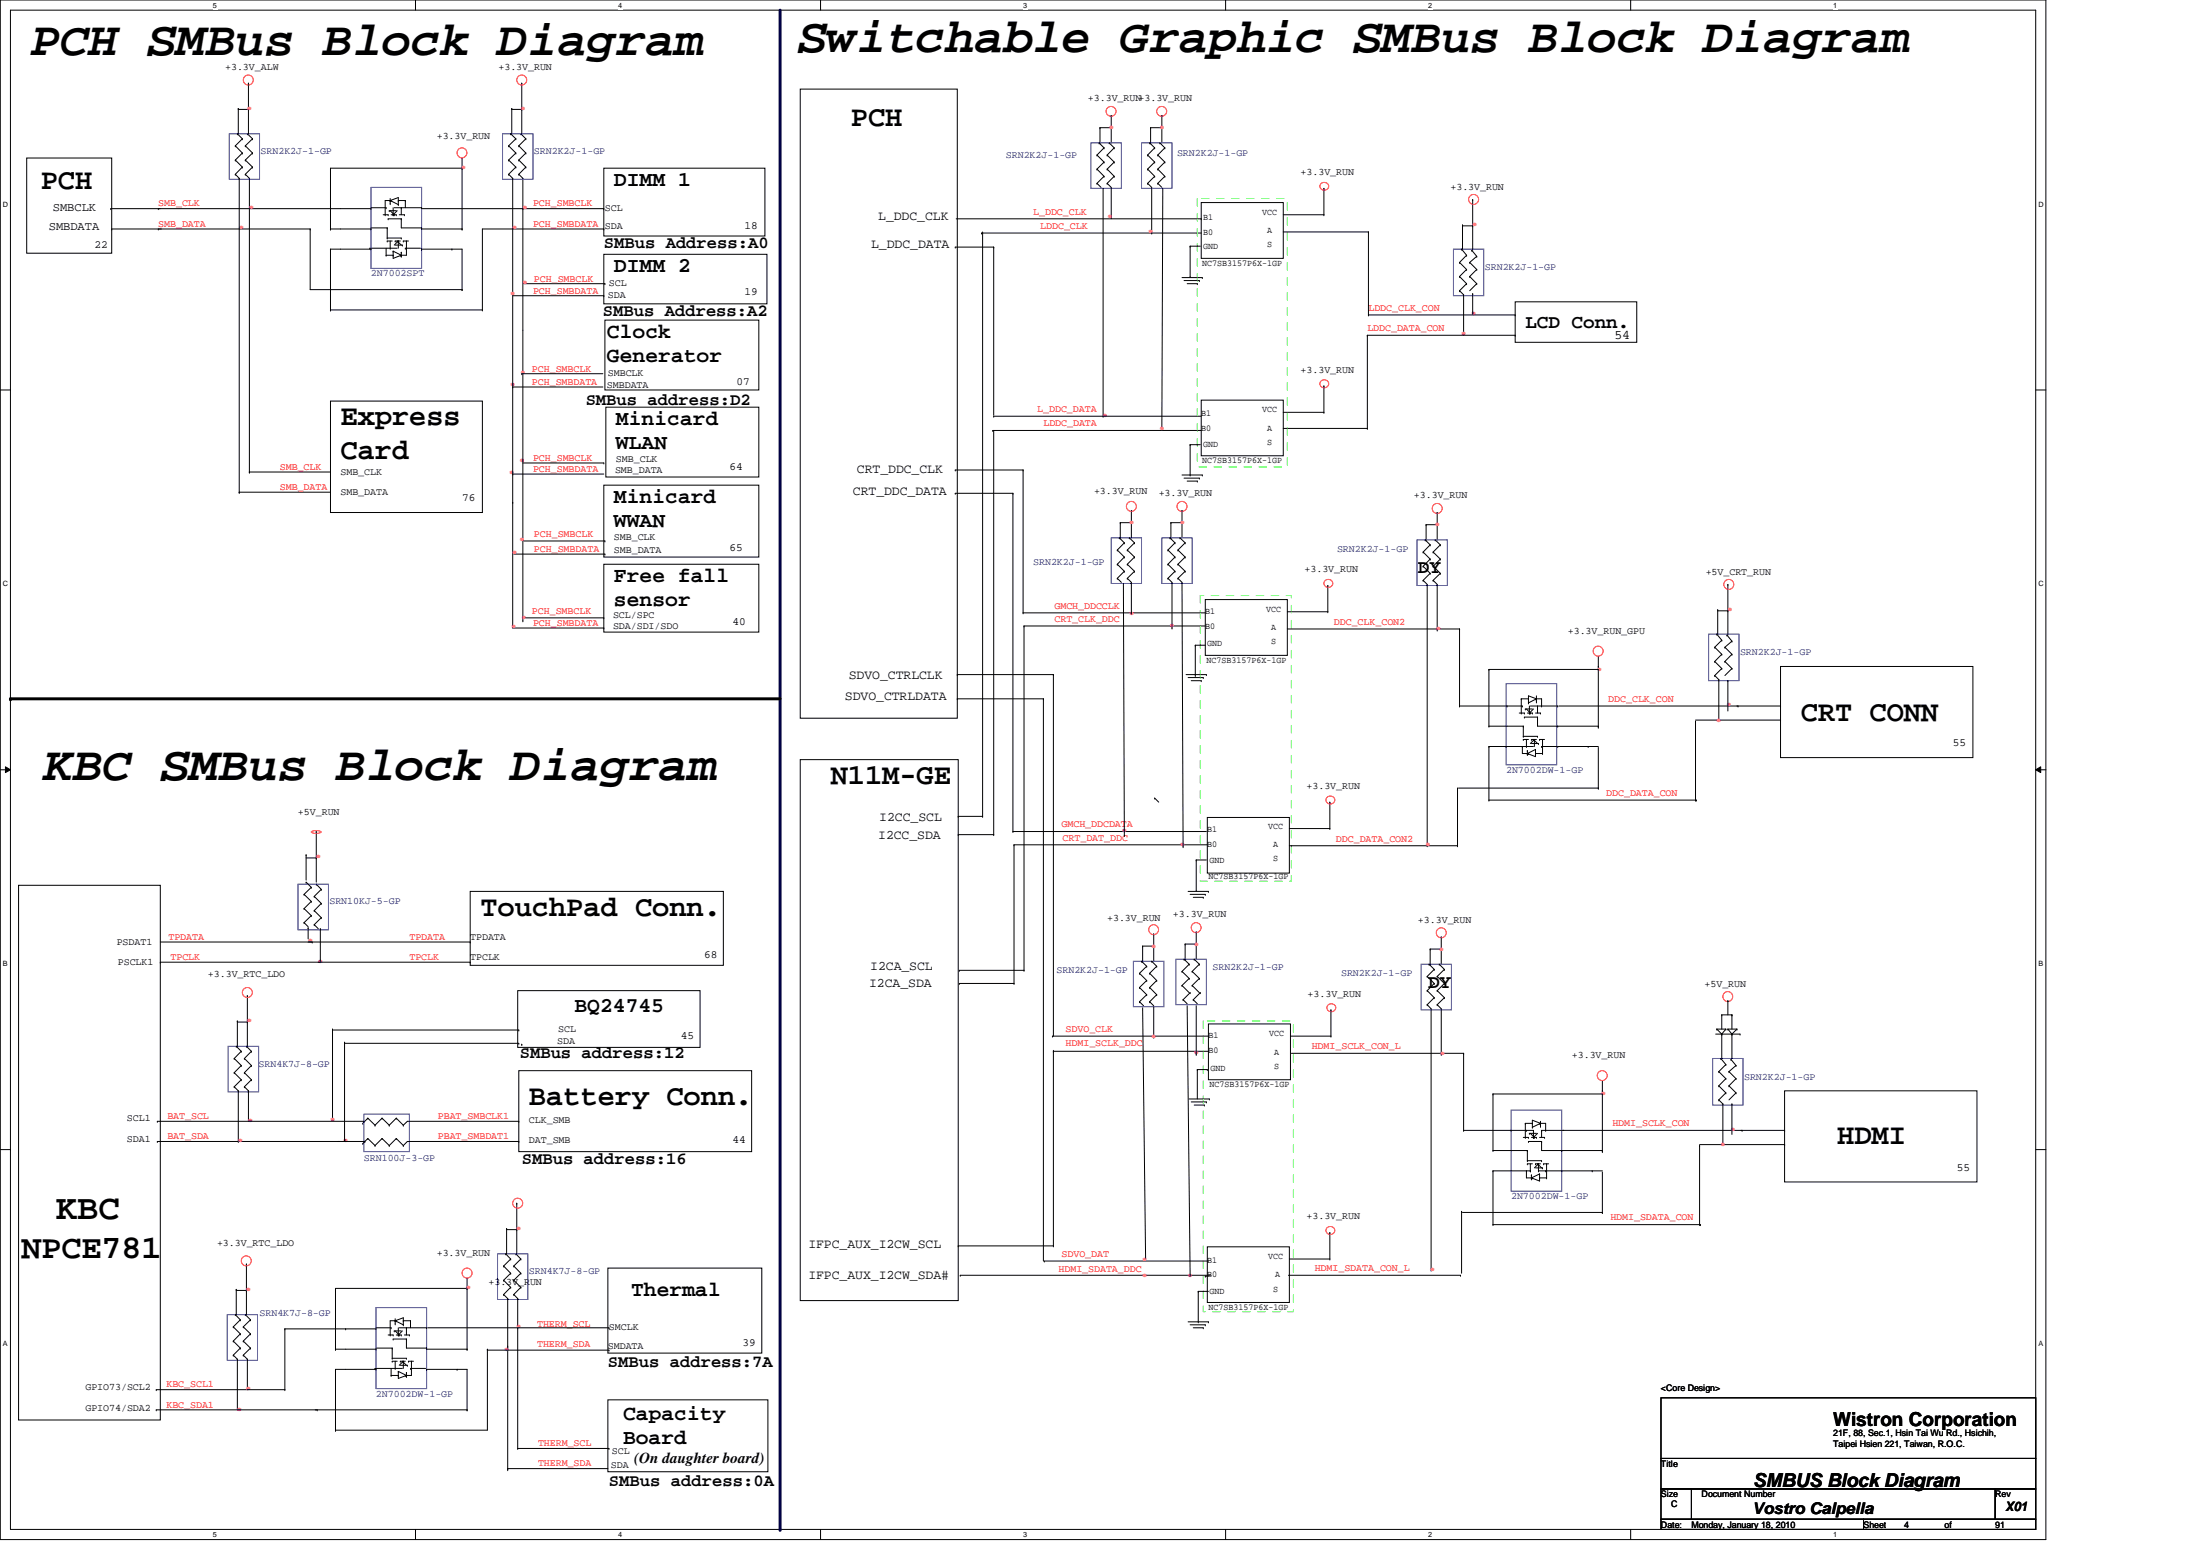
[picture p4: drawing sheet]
<svg xmlns="http://www.w3.org/2000/svg" width="297mm" height="210mm" viewBox="0 0 297 210" stroke-linecap="round" stroke-linejoin="round" font-family="sans-serif">
<path d="M0 0h277.1v208.5h-277.1zM1.4 1.4h274.3v205.7h-274.3z" fill="none" stroke="#000" stroke-width=".14"/>
<g fill="#fff">
<path d="M28.8 .1h.6v1.1h-.6z"/>
<path d="M28.8 207.3h.6v1.1h-.6z"/>
</g>
<path d="M56.3 0v1.4M56.3 207.1v1.4" fill="none" stroke="#000" stroke-width=".14"/>
<g fill="#fff">
<path d="M83.7 .1h.6v1.1h-.6z"/>
<path d="M83.7 207.3h.6v1.1h-.6z"/>
</g>
<path d="M111.1 0v1.4M111.1 207.1v1.4" fill="none" stroke="#000" stroke-width=".14"/>
<g fill="#fff">
<path d="M138.6 .1h.5v1.1h-.5z"/>
<path d="M138.6 207.3h.5v1.1h-.5z"/>
</g>
<path d="M166 0v1.4M166 207.1v1.4" fill="none" stroke="#000" stroke-width=".14"/>
<g fill="#fff">
<path d="M193.4 .1h.6v1.1h-.6z"/>
<path d="M193.4 207.3h.6v1.1h-.6z"/>
</g>
<path d="M220.9 0v1.4M220.9 207.1v1.4" fill="none" stroke="#000" stroke-width=".14"/>
<g fill="#fff">
<path d="M248.3 .1h.6v1.1h-.6z"/>
<path d="M248.3 207.3h.6v1.1h-.6z"/>
<path d="M.4 27.1h.7v1.1h-.7z"/>
<path d="M276.1 27.1h.7v1.1h-.7z"/>
<path d="M.4 78.5h.7v1.1h-.7z"/>
<path d="M276.1 78.5h.7v1.1h-.7z"/>
</g>
<path d="M0 52.8h1.4M275.7 52.8h1.4" fill="none" stroke="#000" stroke-width=".14"/>
<g fill="#fff">
<path d="M.4 130h.7v1.1h-.7z"/>
<path d="M276.1 130h.7v1.1h-.7z"/>
</g>
<path d="M0 104.2h1.4M.7 103.8l.7 .4-.7 .4zM275.7 104.2l.7-.4v.8zM275.7 104.2h1.4" fill="none" stroke="#000" stroke-width=".14"/>
<path d="M.7 103.8l.7 .4-.7 .4zM275.7 104.2l.7-.4v.8z" fill="#000"/>
<g fill="#fff">
<path d="M.4 181.4h.7v1.1h-.7z"/>
<path d="M276.1 181.4h.7v1.1h-.7z"/>
</g>
<g fill="none" stroke="#000" stroke-width=".14">
<path d="M31.9 19.7h.1M31.9 19.7l.9 1M32.1 18.1h.1M32.1 18.1l.7 .7M32.3 14.7h.1M32.3 14.8h1.4M32.3 14.7v3.4M32.8 18.8h.1M32.8 18.8l-.9 .9M33.2 19.7h.1M33.2 19.7l1 1M33.5 18.1h.1"/>
<path d="M33.5 18.1l.7 .7M33.7 11.3h.1M33.7 14.8h.1M33.7 11.3v6.8M34.2 18.8h.1M34.2 18.8l-1 .9M68.9 19.7h.1M68.9 19.7l1 1M69.2 18.1h.1M69.2 18.1l.7 .7M69.3 14.7h.1M69.3 14.7v3.4"/>
<path d="M69.3 14.8h1.4M69.9 18.8h.1M69.9 18.8l-1 .9M70.3 19.7h.1M70.3 19.7l.9 1M70.5 18.1h.1M70.5 18.1l.7 .7M70.7 11.3h.1M70.7 14.8h.1M70.7 11.3v6.8M71.2 18.8h.1M71.2 18.8l-.9 .9"/>
<path d="M3.6 21.4h11.5v12.9h-11.5zM15 28.3h.1M15 28.3h35.2M15.1 31h.1M15.1 31h26.9M21.4 28.3h.1M21.4 31h.1M31.9 23.6h.1M31.9 21.7h.1M31.9 23.6l.5 .6M31.9 21.7l.9 .9M32.4 24.2h.1"/>
<path d="M32.4 24.2v42.5M32.8 22.6h.1M32.8 20.7h.1M32.8 22.6l-.9 1M32.8 20.7l-.9 1M33.2 23.6h.1M33.2 21.7h.1M33.2 23.6l.6 .6M33.2 21.7l1 .9M33.8 24.2h.1M33.8 24.2v39.7M34.2 22.6h.1"/>
<path d="M34.2 20.7h.1M34.2 22.6l-1 1M34.2 20.7l-1 1M42 31h.1M42 31v8.2h20.6M44.8 33.7h.1M44.8 31h.1M44.8 31h5.4M44.8 33.7h5.4M44.8 33.7v8.3M50.1 33.6h.1M50.1 33.6h3.7"/>
<path d="M50.2 33.7h.1M50.2 31h.1M50.2 28.3h.1M50.2 28.1h2.1M50.2 30.9h2.2M51.9 29.1h.7M52.2 29.1h.1M52.3 28.1h.1M52.3 34.6h.1M52.3 34.6h1M52.3 33.6v1M52.4 30.9h.1"/>
<path d="M52.4 32.2h.1M52.4 32.6h.1M52.4 30.9v1.3M52.4 32.2h2M52.4 32.6h.7M52.6 29.1h.1M52.6 29.6h.1M52.6 29.6h1.8M52.7 28.5h.1M52.7 28.5h1M52.8 27.6h.1M52.8 27.2h.1"/>
<path d="M52.8 33.6h.1M52.8 26.9v.7M52.8 32.6v1M52.8 27.2l1.2-.4v.9M52.8 27.2l1.2 .5M52.8 28.5l.6 .6M53 27.2h.1M53 27.2h-.8v1.9M53 29.1h.7M53.3 29.1h.1M53.3 34.6h.1M53.3 34h.1"/>
<path d="M53.3 28.1v1M53.3 34v1l1.1-.4M53.3 34l1.1 .6M53.4 29.1h.1M53.4 28.1h3.7M53.5 32.6h.1M53.5 32.6h.7M53.5 33.2h1M53.7 29.1h.1M53.8 32.6h.1M53.8 28.5l-.5 .6M53.8 32.6l.6 .6"/>
<path d="M54 27.2h.1M54 27.7h.1M54 32.6h.1M54 27.2h.9M54 32.6v1M54 32.6l-.6 .6M54.1 29.1h.7M54.2 34.6h.1M54.4 32.2h.1M54.4 28.1h.1M54.4 29.6h.1M54.4 34.2h.1"/>
<path d="M54.4 34.6h.1M54.4 29.6v1.3h2.7M54.4 28.1v1M54.4 34.2v.6M54.5 33.2h.1M54.6 32.6h.1M54.6 32.6h.7M54.8 29.1h.1M54.9 27.2h.1M54.9 33.6h.1M54.9 27.2v.9M54.9 33.6h2.1"/>
<path d="M55.1 32.6h.1M55.1 32.6v2h-.9M57.1 28.1h.1M57.1 30.9h.1M57.1 33.7h.1M57.1 28.3h24.7M57.1 31h5.5M57.1 33.7h5.5v5.5M61.2 33.7h.1M62.6 39.2h.1M62.6 31h.1M62.6 22.8h.1"/>
<path d="M62.6 21.4v9.6M62.6 22.8h-17.8v8.2M68.9 23.6h.1M68.9 21.7h.1M68.9 23.6l.5 .6M68.9 21.7l1 .9M69.4 24.2h.1M69.4 24.2v60.7M69.9 22.6h.1M69.9 20.7h.1M69.9 22.6l-1 1M69.9 20.7l-1 1"/>
<path d="M70.3 23.6h.1M70.3 21.7h.1M70.3 23.6l.5 .6M70.3 21.7l.9 .9M70.8 28.3h.1M70.8 24.2h.1M70.8 24.2v59.9M70.9 38.4h11M71.2 22.6h.1M71.2 20.7h.1M71.2 22.6l-.9 1M71.2 20.7l-.9 1"/>
<path d="M81.8 22.8h21.8v9.2h-21.8zM81.8 34.4h22.1v6.7h-22.1zM81.8 28.3h.1M81.8 31h.1M81.8 31h-16.5v11M81.9 38.4h.1M44.8 54.3h20.5v15.1h-20.5zM44.8 42h.1M44.8 42h20.5M65.3 42h.1M69.4 52.4h.1M69.4 40h12.4"/>
<path d="M69.4 52.4h12.3M70.7 50.6h.1M70.7 50.6h11M81.8 40h.1M81.9 43.3h20.9v9.5h-20.9zM82.1 55.1h20.7v9.5h-20.7zM32.4 66.7h.1M32.4 66.7h12.4M33.8 63.9h.1M33.8 63.9h11M69.4 68h.1M69.4 64.2h.1"/>
<path d="M69.4 64.2h12.4M69.6 75h12.3M70.8 62.7h11M70.9 73.3h11M81.8 65.7h21v9.7h-21zM81.8 76.4h21v9.2h-21zM81.8 62.7h.1M81.9 73.3h.1M81.9 75h.1M69.4 84.9h.1M69.4 85h12.4M70.8 84.1h.1"/>
<path d="M70.8 83.7h11M81.8 83.7h.1M81.8 85h.1M2.5 119.9h19.2v72.4h-19.2zM41.5 119.5h.1M41.5 115.8h.1M41.5 119.5l.7 .7M41.5 115.8v3.4M41.5 116.2h1.3M42.8 119.7h.1M42.8 112.6h.1M42.8 116.2h.1"/>
<path d="M42.8 119.7l.7 .7M42.8 112.6v6.9M21.7 130.3h.1M21.7 127.6h42M21.7 130.3h42M32.1 138.3h.1M32.1 138.3v3.4M32.1 138.4h1.4M33.5 134.8h.1M33.5 138.4h.1M33.5 134.8v6.9M41.2 124.9h.1"/>
<path d="M41.2 123h.1M41.2 121.1h.1M41.2 124.9l.5 .6M41.2 123l1 1M41.2 121.1l1 1M41.7 125.6h.1M41.7 125.6v1.5M42.2 124h.1M42.2 122.1h.1M42.2 120.2h.1M42.2 124l-1 .9M42.2 122.1l-1 .9"/>
<path d="M42.2 120.2l-1 .9M42.3 127.6h.1M42.6 125.2h.1M42.6 123.3h.1M42.6 121.4h.1M42.6 125.2l.5 .6M42.6 123.3l.9 1M42.6 121.4l.9 .9M43.4 125.8h.1M43.4 125.8v4.4M43.5 124.3h.1M43.5 122.3h.1"/>
<path d="M43.5 120.4h.1M43.5 124.3l-.9 .9M43.5 122.3l-.9 1M43.5 120.4l-.9 1M45 139.4h.1M45 139.5h25.3M45 139.4v12.3M63.7 120.7h34.3v10h-34.3zM63.7 127.6h.1M63.7 130.3h.1M70.1 134.2h24.7v7.6h-24.7zM70.3 139.5h.1"/>
<path d="M0 155.7h1.4M21.3 151.8h.1M21.3 154.6h.1M21.3 154.6h28.1M21.3 151.8h28M31.7 147.2h.1M31.7 145.3h.1M31.7 143.3h.1M31.7 147.2l.6 .5M31.7 145.3l1 .9M31.7 143.3l1 1M32 141.7h.1"/>
<path d="M32 141.7l.7 .7M32.3 154.6h.1M32.3 147.7h.1M32.3 147.7v6.9M32.7 146.2h.1M32.7 144.3h.1M32.7 142.4h.1M32.7 146.2l-1 1M32.7 144.3l-1 1M32.7 142.4l-1 .9M33.1 147.2h.1M33.1 145.3h.1"/>
<path d="M33.1 143.3h.1M33.1 147.2l.6 .5M33.1 145.3l1 .9M33.1 143.3l1 1M33.4 141.7h.1M33.4 141.7l.7 .7M33.7 147.7h.1M33.7 147.7v4.1M34.1 146.2h.1M34.1 144.3h.1M34.1 142.4h.1M34.1 146.2l-1 1"/>
<path d="M34.1 144.3l-1 1M34.1 142.4l-1 .9M46.7 141.1h.1M46.7 141.3h23.6M46.7 141.1v13.5M49.1 152.1h.1M49.1 154.9h.1M49.3 151.8h.1M49.4 154.6h.1M49.8 151.4h.1M49.8 154.2h.1M49.8 151.4l1 1"/>
<path d="M49.8 151.4l-.7 .7M49.8 154.2l1 .9M49.8 154.2l-.7 .7M50.8 152.4h.1M50.8 155.1h.1M51.7 151.4h.1M51.7 154.2h.1M51.7 151.4l1 1M51.7 151.4l-.9 1M51.7 154.2l1 .9M51.7 154.2l-.9 .9M52.7 152.4h.1"/>
<path d="M52.7 155.1h.1M53.7 151.4h.1M53.7 154.2h.1M53.7 151.4l.9 1M53.7 151.4l-1 1M53.7 154.2l.9 .9M53.7 154.2l-1 .9M54.6 152.4h.1M54.6 155.1h.1M70.3 145h31.5v11h-31.5zM70.3 141.3h.1M70.3 151.8h.1"/>
<path d="M70.3 154.6h.1M70.3 151.8h-15.1l-.6 .6M70.3 154.6h-15.1l-.6 .5M70.7 141.4h.1M275.7 155.7h1.4M31.6 179.7h.1M31.6 179.7l1 .9M31.9 178h.1M31.9 178l.7 .7M32 174.6h.1M32 174.6v3.4M32 174.8h1.4"/>
<path d="M32.6 178.7h.1M32.6 178.7l-1 1M33 179.7h.1M33 179.7l.9 .9M33.2 178h.1M33.2 178l.7 .7M33.4 171.2h.1M33.4 174.8h.1M33.4 171.2v6.8M33.9 178.7h.1M33.9 178.7l-.9 1M38.6 180h.1"/>
<path d="M38.6 180v8.2M38.6 180h12.3M46.8 180h.1M50.9 180h.1M50.9 179.8h2.1M53 179.8h.1M53.5 179.3h.1M53.5 178.9h.1M53.5 178.6v.7M53.5 178.9l1.1-.4v.9M53.5 178.9l1.1 .5M53.7 178.9h.1"/>
<path d="M53.7 178.9h-.9v1.9M54 179.8v1M54.1 179.8h3.7M54.6 178.9h.1M54.6 179.4h.1M54.6 178.9h1M55.1 179.8h.1M55.1 179.8v1M55.6 178.9h.1M55.6 178.9v.9M57.8 179.8h.1M57.9 179.8h24.6"/>
<path d="M63.3 174.5h.1M63.3 173.1v9.6M63.3 174.5h-17.9v8.2M68.2 175.3h.1M68.2 173.4h.1M68.2 171.4h.1M68.2 175.3l.6 .6M68.2 173.4l1 .9M68.2 171.4l1 1M68.5 169.8h.1M68.5 169.8l.7 .7M68.6 166.4h.1"/>
<path d="M68.6 166.4v3.4M68.6 166.5h1.4M68.8 175.9h.1M68.8 175.9v23.1M69.2 174.3h.1M69.2 172.4h.1M69.2 170.5h.1M69.2 174.3l-1 1M69.2 172.4l-1 1M69.2 170.5l-1 .9M69.6 175.3h.1M69.6 173.4h.1"/>
<path d="M69.6 171.4h.1M69.6 175.3l.5 .6M69.6 173.4l.9 .9M69.6 171.4l.9 1M69.9 169.8h.1M69.9 169.8l.6 .7M70 162.9h.1M70 166.5h.1M70 162.9v6.9M70.1 175.9h.1M70.1 175.9v20.3M70.5 174.3h.1"/>
<path d="M70.5 172.4h.1M70.5 170.5h.1M70.5 174.3l-.9 1M70.5 172.4l-.9 1M70.5 170.5l-.9 .9M82.3 171.7h20.9v11.5h-20.9zM82.5 179.8h.1M21.2 188.2h.1M21.2 190.9h.1M21.2 188.2h17.4M21.2 190.9h42.1M31.6 183.5h.1"/>
<path d="M31.6 181.6h.1M31.6 183.5l.5 .6M31.6 181.6l1 1M32.1 184.1h.1M32.1 184.1v6.8M32.6 182.6h.1M32.6 180.6h.1M32.6 182.6l-1 .9M32.6 180.6l-1 1M33 183.5h.1M33 181.6h.1M33 183.5l.5 .6"/>
<path d="M33 181.6l.9 1M33.5 184.1h.1M33.5 184.1v4.1M33.9 182.6h.1M33.9 180.6h.1M33.9 182.6l-.9 .9M33.9 180.6l-.9 1M38.6 188.2h.1M43 190.9h.1M45.4 185.4h.1M45.4 193.7h.1M45.4 182.7h.1"/>
<path d="M45.4 185.4h5.5M45.4 185.4v8.3M45.4 182.7h5.5M50.8 185.3h.1M50.8 185.3h3.7M50.9 185.4h.1M50.9 182.7h.1M50.9 182.6h2.2M52.6 180.8h.7M52.8 180.8h.1M53 186.3h.1M53 186.3h1"/>
<path d="M53 185.3v1M53.1 182.6h.1M53.1 183.9h.1M53.1 184.3h.1M53.1 182.6v1.3M53.1 183.9h2M53.1 184.3h.7M53.3 180.8h.1M53.3 181.3h.1M53.3 181.3h1.8M53.4 180.2h.1M53.4 180.2h1"/>
<path d="M53.5 185.3h.1M53.5 184.3v1M53.5 180.2l.6 .6M53.7 180.8h.7M54 180.8h.1M54 186.3h.1M54 185.7h.1M54 185.7v1l1.1-.4M54 185.7l1.1 .6M54.1 180.8h.1M54.2 184.3h.1M54.2 184.3h.7"/>
<path d="M54.2 184.9h1M54.4 180.8h.1M54.5 184.3h.1M54.5 180.2l-.5 .6M54.5 184.3l.6 .6M54.6 184.3h.1M54.6 184.3v1M54.6 184.3l-.5 .6M54.8 180.8h.7M54.9 186.3h.1M55.1 183.9h.1M55.1 181.3h.1"/>
<path d="M55.1 185.9h.1M55.1 186.3h.1M55.1 181.3v1.3h2.7M55.1 185.9v.6M55.2 184.9h.1M55.3 184.3h.1M55.3 184.3h.7M55.5 180.8h.1M55.6 185.3h.1M55.6 185.3h2.1M55.7 184.3h.1M55.7 184.3v2h-.8"/>
<path d="M57.8 182.6h.1M57.8 185.4h.1M57.8 185.4h5.5v5.5M57.8 182.7h5.5M61.9 185.4h.1M63.3 190.9h.1M63.3 182.7h.1M66 182.7h.1M66 182.7v11h-20.6M66 182.8h16.5M68.8 198.9h.1M68.8 199h.1"/>
<path d="M68.8 198.9h13.5M70.1 196.2h.1M70.1 196.2h12.4M82.3 189.6h21.7v9.7h-21.7zM82.5 196.2h.1M82.5 182.8h.1M225 189.3h50.7v8.2h-50.7zM225 197.5h50.7v4.1h-50.7zM225 201.6h4.1v4.1h-4.1zM225 205.7h27.4v1.4h-27.4zM229.1 201.6h41.2v4.1h-41.2zM252.4 205.7h23.3v1.4h-23.3z"/>
<path d="M270.3 201.6h5.4v4.1h-5.4z"/>
</g>
<path d="M31 18.1h4.2v6.2h-4.2zM68.1 18.1h4.1v6.2h-4.1zM50.2 25.4h6.9v10.9h-6.9zM40.4 119.7h4.1v6.2h-4.1zM30.9 141.7h4.1v6.2h-4.1zM49.3 150.9h6.2v5.1h-6.2zM30.8 178h4.1v6.2h-4.1zM50.9 177.1h6.9v10.9h-6.9zM67.4 169.8h4.1v6.2h-4.1z" fill="none" stroke="#00f" stroke-width=".14"/>
<g fill="none" stroke="#f00" stroke-width=".14">
<path d="M42.3 112.6l.2-.1a1.18 1.18 0 0 1 1 .2 1.26 1.26 0 0 1-1.3 0z"/>
<circle cx="33.6" cy="10.8" r=".68"/>
<circle cx="70.7" cy="10.8" r=".68"/>
<circle cx="62.6" cy="20.7" r=".67"/>
<circle cx="33.5" cy="134.4" r=".68"/>
<circle cx="33.4" cy="170.7" r=".68"/>
<circle cx="63.3" cy="172.4" r=".68"/>
<circle cx="70.1" cy="162.9" r=".68"/>
</g>
<path d="M105.7 1.4v205.7" fill="none" stroke="#000040" stroke-width=".4"/>
<circle cx="105.7" cy="207.1" r=".2" fill="#000040"/>
<path d="M1.4 94.6h104.3" fill="none" stroke="#000" stroke-width=".4"/>
<circle cx="1.4" cy="94.6" r=".2" fill="#000"/>
<g fill="none" stroke="#000" stroke-width=".14">
<path d="M108.4 12.1h21.3v85.2h-21.3zM148.9 19.3h.1M148.9 19.3l.6 .7M149 17.3h.1M149 19.3h.1M149 17.3h1.5M149 17.3v2M150.2 19.3h.1M150.2 19.3l.7 .7M150.5 15.6h.1M150.5 15.6v3.7M155.7 19.3h.1"/>
<path d="M155.7 19.3l.7 .7M155.8 17.3h.1M155.8 19.3h.1M155.8 17.3h1.6M155.8 17.3v2M157.1 19.3h.1M157.1 19.3l.7 .7M157.4 15.6h.1M157.4 15.6v3.7M129.4 33.5h.1M129.4 33.5h5.2M129.5 29.6h33.2"/>
<path d="M132.9 31.6h.1M132.9 31.6h29.8M133.1 31.4v79.2M134.6 33.5h.1M134.6 33.5v22.7M148.6 22.9h.1M148.6 24.8h.1M148.6 21h.1M148.6 22.9l.9 1M148.6 24.8l.5 .6M148.6 21l.9 .9M149.4 25.5v30.9"/>
<path d="M149.5 21.9h.1M149.5 23.9h.1M149.5 20h.1M149.5 21.9l-.9 1M149.5 23.9l-.9 .9M149.5 20l-.9 1M150 21h.1M150 22.9h.1M150 24.8h.1M150 24.8l.5 .6v4.1M150 21l.9 .9M150 22.9l.9 1"/>
<path d="M150.5 29.5h.1M150.9 20h.1M150.9 21.9h.1M150.9 23.9h.1M150.9 20l-.9 1M150.9 21.9l-.9 1M150.9 23.9l-.9 .9M155.4 22.9h.1M155.4 24.8h.1M155.4 21h.1M155.4 22.9l1 1M155.4 24.8l.6 .6v6.2"/>
<path d="M155.4 21l1 .9M156 31.6h.1M156.4 21.9h.1M156.4 23.9h.1M156.4 20h.1M156.4 21.9l-1 1M156.4 23.9l-1 .9M156.4 20l-1 1M156.8 21h.1M156.8 22.9h.1M156.8 24.8h.1M156.8 21l1 .9"/>
<path d="M156.8 22.9l1 1M156.8 24.8l.6 .6M157.5 25.5l-.1 32.5M157.8 20h.1M157.8 21.9h.1M157.8 23.9h.1M157.8 20l-1 1M157.8 21.9l-1 1M157.8 23.9l-1 .9M160.1 37.6h2.8M160.4 38h2.1M160.8 38.4h1.4"/>
<path d="M161.2 37.4h.1M161.2 33.3h.1M161.2 33.3v4.1M161.2 33.3h1.4M162.2 38.4h.1M162.5 38h.1M162.7 27.4h11.1v7.6h-11.1zM162.7 29.6h.1M162.9 37.6h.1M173.8 29.1h5.5M173.8 31.4h11.6M179.3 25.5h.1"/>
<path d="M179.3 29.1h.1M179.3 25.5v3.6M185.4 31.4h.1M185.4 31.4v11.3M197.7 39.4h.1M197.7 37.4h.1M197.7 35.5h.1M197.7 39.4l.5 .5M197.7 37.4l.9 1M197.7 35.5l.9 1M198 33.7h.1M198 33.7l.6 .9"/>
<path d="M198.1 30.5h.1M198.1 30.5v3.2M198.1 30.6h1.4M198.2 39.9h.1M198.2 39.9v5.5M198.6 38.4h.1M198.6 36.5h.1M198.6 34.6h.1M198.6 38.4l-.9 1M198.6 36.5l-.9 .9M198.6 34.6l-.9 .9M199.1 37.4h.1"/>
<path d="M199.1 35.5h.1M199.1 37.4l.9 1M199.1 35.5l.9 1M199.3 33.9h.1M199.3 33.9l.7 .8M199.5 27h.1M199.5 30.6h.1M199.5 39.8h.1M199.5 27v6.9M199.5 39.8v2.7M200 38.4h.1M200 36.5h.1"/>
<path d="M200 34.7h.1M200 38.4l-.9 1M200 36.5l-.9 .9M200 34.7l-.9 .8M134.5 58.3h.1M134.5 58.3h28.2M134.6 56.4h.1M134.6 56.4h28.1M134.6 58.3v54.7M149.4 56.4h.1M157.4 58h.1M162.7 54.2h11.1v7.5h-11.1z"/>
<path d="M173.8 55.8h5.5M173.8 58h11.4M179.3 52.3h.1M179.3 55.8h.1M179.3 52.3v3.5M185.2 58h.1M185.2 45.4h.1M185.2 45.4v12.6M185.2 45.4h20M185.4 42.7h.1M185.4 42.7h19.8M205.2 40.9h16.5v5.5h-16.5z"/>
<path d="M205.2 42.7h.1M205.2 45.4h.1M129.4 63.6h.1M129.4 66.8h.1M129.4 63.6h9.2M129.4 66.8h7.8M137.2 66.8h.1M137.2 66.8v45.8M138.6 63.6h.1M138.6 63.6v19.4M151.3 76.4h.1M151.3 78.3h.1"/>
<path d="M151.3 74.5h.1M151.3 76.4l1 1M151.3 78.3l.6 .6M151.3 74.5l1 .9M151.6 72.8h.1M151.6 72.8l.7 .7M151.7 70.8h.1M151.7 72.8h.1M151.7 70.8h1.5M151.7 70.8v2M152.2 79l.1 34.2M152.3 75.4h.1"/>
<path d="M152.3 77.4h.1M152.3 73.5h.1M152.3 75.4l-1 1M152.3 77.4l-1 .9M152.3 73.5l-1 1M152.7 74.5h.1M152.7 76.4h.1M152.7 78.3h.1M152.7 78.3l.5 .6v4.1M152.7 74.5l1 .9M152.7 76.4l1 1M153 72.8h.1"/>
<path d="M153 72.8l.7 .7M153.2 69.1h.1M153.2 69.1v3.7M153.7 73.5h.1M153.7 75.4h.1M153.7 77.4h.1M153.7 73.5l-1 1M153.7 75.4l-1 1M153.7 77.4l-1 .9M158.2 76.4h.1M158.2 78.3h.1M158.2 74.5h.1"/>
<path d="M158.2 76.4l.9 1M158.2 78.3l.5 .6v6.1M158.2 74.5l.9 .9M158.5 72.8h.1M158.5 72.8l.6 .7M158.6 70.8h.1M158.6 72.8h.1M158.6 70.8h1.5M158.6 70.8v2M159.1 75.4h.1M159.1 77.4h.1M159.1 73.5h.1"/>
<path d="M159.1 75.4l-.9 1M159.1 77.4l-.9 .9M159.1 73.5l-.9 1M159.6 74.5h.1M159.6 76.4h.1M159.6 78.3h.1M159.6 74.5l.9 .9M159.6 76.4l.9 1M159.6 78.3l.5 .6 .1 35.8M159.8 72.8h.1M159.8 72.8l.7 .7M160.1 69.1h.1"/>
<path d="M160.1 64.3h2.8M160.1 69.1v3.7M160.4 64.7h2.1M160.5 73.5h.1M160.5 75.4h.1M160.5 77.4h.1M160.5 73.5l-.9 1M160.5 75.4l-.9 1M160.5 77.4l-.9 .9M160.8 65.2h1.4M161.2 64.3h.1M161.2 60.2h.1"/>
<path d="M161.2 60.2v4.1M161.2 60.2h1.4M162.2 65.2h.1M162.5 64.7h.1M162.9 64.3h.1M179.8 79.3h.1M179.8 79.3v3.5M192.8 76.7h.1M192.8 78.6h.1M192.8 74.8h.1M192.8 76.7l.9 .9M192.8 78.6l.5 .5v35.4"/>
<path d="M192.8 74.8l.9 .9M193 73.1h.1M193 73.1l.7 .7M193.2 71.1h.1M193.2 73.1h.1M193.2 71.1h1.5M193.2 71.1v2M193.7 75.7h.1M193.7 77.6h.1M193.7 73.8h.1M193.7 75.7l-.9 1M193.7 77.6l-.9 1"/>
<path d="M193.7 73.8l-.9 1M194.1 74.8h.1M194.1 76.7h.1M194.1 78.6h.1M194.1 78.6l.6 .5v6.2M194.1 74.8l1 .9M194.1 76.7l1 .9M194.4 73.1h.1M194.4 73.1l.7 .7M194.7 69.4h.1M194.7 69.4v3.7M195.1 73.8h.1"/>
<path d="M195.1 75.7h.1M195.1 77.6h.1M195.1 73.8l-1 1M195.1 75.7l-1 1M195.1 77.6l-1 1M234 79.1h.1M234 79.1v6.9M129.7 91.4h.1M129.7 94.6h.1M129.7 91.4h13M129.7 94.6h11.6M138.6 83h.1"/>
<path d="M138.6 83h24.7M138.7 84.8h.1M138.7 84.8h24.6M138.7 84.8v46.6M141.3 94.6h.1M141.3 94.6v76.2M142.7 91.4h.1M142.7 91.4v48.9M153.2 83h.1M158.7 85h.1M160.7 91.4h2.7M160.9 91.8h2.1"/>
<path d="M161.4 92.2h1.3M161.9 91.5h.1M161.9 87.4h.1M161.9 87.4v4.1M161.9 87.4h1.4M162.7 92.2h.1M163 91.8h.1M163.3 81.2h11.1v7.6h-11.1zM163.4 91.4h.1M174.4 82.8h5.4M174.4 85.2h23.3M179.8 82.8h.1"/>
<path d="M194.7 85.3h.1M197.7 85.2h.1M197.7 95.6h.1M197.7 95.6h8.5M197.7 85.2v10.4M201.7 98.3h.1M201.7 90.7h.1M201.7 98.3h4.6M201.7 90.7v7.6M201.7 90.7h14.8M204.1 95.6h.1M205.8 96.6h.7"/>
<path d="M206.1 94.6h.1M206.1 96.6h.1M206.1 94.6h.9M206.1 94.6v2M206.2 95.6h.1M206.3 98.3h.1M206.3 99.7h.1M206.3 98.3v1.4M206.3 99.7h2M206.5 96.6h.1M206.5 97.1h.1M206.5 97.1h1.8"/>
<path d="M206.6 96h.1M206.6 96h1M206.8 96l.5 .6M206.9 96.6h.7M207 94.6h.1M207 95.2h.1M207.2 96.6h.1M207.2 95.6v1M207.3 96.6h.1M207.3 95.6h3.7M207.6 96.6h.1M207.7 96l-.5 .6"/>
<path d="M208 94.6h.1M208 94.6h.8v1M208 96.6h.7M208.1 95.1h.1M208.1 94.6h.1M208.1 94.2v.9M208.1 94.6l-1.1-.4v1M208.1 94.6l-1.1 .6M208.3 99.7h.1M208.3 95.6h.1M208.3 97.1h.1M208.3 97.1v1.2h8.2"/>
<path d="M208.3 95.6v1M208.7 96.6h.1M208.8 95.6h.1M211 95.6h.1M211 98.3h.1M211.1 95.6h30.1M216.5 98.5h.1M216.5 90.3h.1M216.5 98.3h.1M216.5 90.7h.1M216.5 88.9v9.6M229.7 97.7h.1"/>
<path d="M229.7 97.7v10.8M229.7 97.5h11.5M232.3 91.5h.1M232.3 89.6h.1M232.3 87.7h.1M232.3 91.5l.5 .5M232.3 89.6l.9 .9M232.3 87.7l.9 .9M232.5 85.9h.1M232.5 85.9l.7 .8M232.7 82.6h.1M232.7 82.6v3.3"/>
<path d="M232.7 82.7h1.3M232.8 92h.1M232.8 92v5.5M233.2 90.5h.1M233.2 88.6h.1M233.2 86.7h.1M233.2 90.5l-.9 1M233.2 88.6l-.9 1M233.2 86.7l-.9 1M233.6 89.6h.1M233.6 87.7h.1M233.6 89.6l1 .9"/>
<path d="M233.6 87.7l1 .9M233.9 86h.1M233.9 86l.7 .8M234 82.7h.1M234 92.2h.1M234 92.2v4.1M234.6 90.5h.1M234.6 88.6h.1M234.6 86.8h.1M234.6 90.5l-1 1M234.6 88.6l-1 1M234.6 86.8l-1 .9"/>
<path d="M235.4 95.6h.1M241.2 90.3h26v12.3h-26zM241.2 97.5h.1M241.2 95.6h.1M108.4 102.9h21.4v73.2h-21.4zM129.8 110.6h.1M129.8 113h.1M129.8 110.6h3.3M129.8 113h4.8M133.1 110.6h.1M134.6 113h.1M137.2 112.6h.1"/>
<path d="M137.2 112.6h26.2M137.3 114.4h.1M137.3 114.4h26.2M137.3 114.4v18.8M152.3 113.2h.1M156.4 108.1h.1M156.4 108.1l.5 .5M160.2 114.7h.1M162 116.5h.1M162 116.5v4.1M162 116.5h1.4M163.5 110.7h11.1v7.5h-11.1z"/>
<path d="M174.6 112.2h5.5M174.6 114.5h22.8M180.1 108.6h.1M180.1 112.2h.1M180.1 108.6v3.6M193.3 114.5h.1M197.4 114.5h.1M197.4 106.7h.1M197.4 106.7v7.8M197.5 106.7h19M201.7 101.1h.1M201.7 108.4h.1"/>
<path d="M201.7 101.1h6M201.7 101.1v7.3M201.7 108.4h28.1M204 101.1h.1M206.2 101.1h.1M206.2 101.1v.9h.8M206.3 100.1h.1M206.3 100.1h.7M206.8 101.1h.1M206.8 100.1v1M206.9 101.6h.1M206.9 102h.1"/>
<path d="M206.9 101.6v.7M207 102h.1M207.4 100.1h.1M207.4 100.1h.7M207.4 100.7h1M207.7 100.1h.1M207.7 100.1l.6 .6M207.8 100.1h.1M207.8 100.1v1M207.8 100.1l-.5 .6M208 102h.1M208 101.5h.1"/>
<path d="M208 102h.9M208 101.5v1l-1.1-.5M208 101.5l-1.1 .5M208.4 100.7h.1M208.5 100.1h.1M208.5 100.1h.7M208.8 101.1h.1M208.8 101.1h2.1M208.9 102h.1M208.9 100.1h.1M208.9 100.1v1.9M211 101.1h.1"/>
<path d="M211 101.1h5.5M215.1 101.1h.1M216.5 106.7h.1M216.5 101.2v5.5M229.8 108.4h.1M129.9 131.4h.1M129.9 133.2h.1M129.9 131.4h8.8M129.9 133.2h7.4M137.3 133.2h.1M138.7 131.4h.1M154.3 133.7h.1"/>
<path d="M154.3 135.7h.1M154.3 131.8h.1M154.3 133.7l1 1M154.3 135.7l.6 .5M154.3 131.8l1 1M154.6 130.2h.1M154.6 130.2l.7 .7M154.8 128.1h.1M154.8 130.2h.1M154.8 128.1h1.5M154.8 128.1v2.1M154.8 136.5l.4 33.8"/>
<path d="M155.3 132.8h.1M155.3 134.7h.1M155.3 130.9h.1M155.3 132.8l-1 .9M155.3 134.7l-1 1M155.3 130.9l-1 .9M155.7 131.8h.1M155.7 133.7h.1M155.7 135.7h.1M155.7 131.8l1 1M155.7 133.7l1 1M155.7 135.7l.6 .5"/>
<path d="M156 130.2h.1M156 130.2l.7 .7M156.3 126.5h.1M156.3 126.5v3.7M156.3 136.3v4.2M156.7 130.9h.1M156.7 132.8h.1M156.7 134.7h.1M156.7 130.9l-1 .9M156.7 132.8l-1 .9M156.7 134.7l-1 1M160.1 133.5h.1"/>
<path d="M160.1 131.6h.1M160.1 133.5l1 .9M160.1 131.6l1 .9M160.2 135.4h.1M160.2 135.4l.6 .5M160.4 129.9h.1M160.4 129.9l.7 .7M160.5 127.8h.1M160.5 129.9h.1M160.5 127.8h1.5M160.5 127.8v2.1M160.8 136.2l.4 36.5"/>
<path d="M160.9 120.7h2.8M161.1 132.5h.1M161.1 130.6h.1M161.1 132.5l-1 1M161.1 130.6l-1 1M161.2 134.4h.1M161.2 121.1h2.1M161.2 134.4l-1 1M161.5 131.6h.1M161.5 133.5h.1M161.5 131.6l1 .9M161.5 133.5l1 .9"/>
<path d="M161.6 135.4h.1M161.6 121.5h1.4M161.6 135.4l.6 .5M161.8 129.9h.1M161.8 129.9l.7 .7M162 120.6h.1M162 126.2h.1M162 126.2v3.7M162 136.2v6.6M162.5 130.6h.1M162.5 132.5h.1M162.5 130.6l-1 1"/>
<path d="M162.5 132.5l-1 1M162.6 134.4h.1M162.6 134.4l-1 1M163 121.5h.1M163.3 121.1h.1M163.7 138.7h11.1v7.5h-11.1zM163.7 120.7h.1M180.3 136.8h.1M180.3 136.8v3.5M193.3 134.2h.1M193.3 136.1h.1M193.3 132.2h.1"/>
<path d="M193.3 134.2l1 .9M193.3 136.1l.5 .5v35.4M193.3 132.2l1 1M193.6 130.6h.1M193.6 130.6l.7 .7M193.7 128.5h.1M193.7 130.6h.1M193.7 128.5h1.5M193.7 128.5v2.1M194.3 133.2h.1M194.3 135.1h.1M194.3 131.3h.1"/>
<path d="M194.3 133.2l-1 1M194.3 135.1l-1 1M194.3 131.3l-1 .9M194.7 132.2h.1M194.7 134.2h.1M194.7 136.1h.1M194.7 136.1l.5 .5v6.2M194.7 132.2l.9 1M194.7 134.2l.9 .9M194.9 130.6h.1M194.9 130.6l.7 .7M195.2 126.9h.1"/>
<path d="M195.2 126.9v3.7M195.6 131.3h.1M195.6 133.2h.1M195.6 135.1h.1M195.6 131.3l-.9 .9M195.6 133.2l-.9 1M195.6 135.1l-.9 1M232.5 139.4h.1M232.5 139.4h1.3M232.5 139.4l.7 .6M233.2 137.4h.1M233.2 137.4v2"/>
<path d="M233.2 137.4h1.4M233.8 139.4h.1M233.8 139.4l-.6 .6M234 139.4h.1M234 135.5h.1M234 135.5v1.9M234 139.4l.6 .6M234 139.4h1.3M234.6 137.4h.1M234.6 137.4v2M235.3 139.4h.1M235.3 139.4l-.7 .6"/>
<path d="M142.6 140.3h.1M142.6 140.3h21.1M142.7 142.4h.1M142.7 142.2v26.5M142.7 142.4h21M156.3 140.5h.1M161.1 148.8h2.7M161.4 149.2h2M161.8 149.6h1.3M162 142.8h.1M162.2 144.8h.1M162.2 144.8v4"/>
<path d="M162.2 144.8h1.3M163.1 149.6h.1M163.4 149.2h.1M163.5 144.8h.1M163.8 148.8h.1M174.8 140.3h5.5M174.9 142.6h23.3M180.3 140.3h.1M195.2 142.8h.1M198.2 142.6h.1M198.2 153.1h.1M198.2 142.6v10.5"/>
<path d="M198.2 153.1h9.5M202.2 158.6h.1M202.2 155.8h.1M202.2 148.1h.1M202.2 158.6h5.1M202.2 155.8h4.7M202.2 148.1v7.7M202.2 158.6v7.2M202.2 148.1h14.8M204.7 153.1h.1M206.3 154h.7M206.6 152.1h.1"/>
<path d="M206.6 154h.1M206.6 152.1h1M206.6 152.1v1.9M206.8 153.1h.1M206.8 158.6h.1M206.8 158.6v.9h.8M206.9 155.8h.1M206.9 157.2h.1M206.9 157.6h.1M206.9 155.8v1.4M206.9 157.2h1.9M206.9 157.6h.7"/>
<path d="M207 154h.1M207 154.6h.1M207 154.6h1.8M207.2 153.5h.1M207.2 153.5h.9M207.3 158.6h.1M207.3 153.5l.5 .5M207.3 157.6v1M207.4 159.1h.1M207.4 159.5h.1M207.4 154h.7M207.4 159.1v.7"/>
<path d="M207.6 152.1h.1M207.6 152.7h.1M207.6 159.5h.1M207.7 154h.1M207.7 153.1h.1M207.7 153.1v.9M207.8 154h.1M208 157.6h.1M208 157.6h.7M208 158.2h.9M208.1 154h.1M208.3 157.6h.1"/>
<path d="M208.3 153.5l-.6 .5M208.3 157.6l.5 .6M208.4 157.6h.1M208.4 158.6h.1M208.4 158.6h3M208.4 157.6v1M208.4 157.6l-.6 .6M208.5 152.1h.1M208.5 159.5h.1M208.5 159h.1M208.5 154h.7M208.5 152.1h.9v1"/>
<path d="M208.5 159.5h1M208.5 159v.9l-1.1-.4M208.5 159l-1.1 .5M208.7 152.5h.1M208.7 152.1h.1M208.7 151.8v.7M208.7 152.1l-1.1-.4v1M208.7 152.1l-1.1 .6M208.8 157.2h.1M208.8 153.1h.1M208.8 154.6h.1M208.8 153.1h32.9"/>
<path d="M208.8 154.6v1.2h8.2M208.8 153.1v.9M208.9 158.2h.1M209.1 157.6h.1M209.1 157.6h.7M209.2 154h.1M209.4 158.6h.1M209.4 153.1h.1M209.5 159.5h.1M209.5 157.6h.1M209.5 157.6v1.9M211.5 155.8h.1"/>
<path d="M211.5 158.6h.1M211.5 158.6h5.5M215.7 158.6h.1M217 156h.1M217 147.7h.1M217 155.8h.1M217 148.1h.1M217 146.3v9.7M217 158.7v5.5M230.2 155.1h.1M230.2 155.1v10.9M230.2 155h11.5"/>
<path d="M232.4 140h3.3M232.8 148.9h.1M232.8 147h.1M232.8 145.1h.1M232.8 148.9l.6 .6M232.8 147l1 1M232.8 145.1l1 1M233.1 143.3h.1M233.1 143.3l.7 .9M233.2 140h.1M233.2 140v3.3M233.4 149.5h.1"/>
<path d="M233.4 149.5v5.5M233.8 148h.1M233.8 146.1h.1M233.8 144.2h.1M233.8 148l-1 .9M233.8 146.1l-1 .9M233.8 144.2l-1 .9M234.2 147h.1M234.2 145.1h.1M234.2 147l.9 1M234.2 145.1l.9 1M234.5 143.5h.1"/>
<path d="M234.5 143.5l.6 .8M234.6 140h.1M234.6 149.5h.1M234.6 140v3.3M234.6 149.5v4.1M235.1 148h.1M235.1 146.1h.1M235.1 144.3h.1M235.1 148l-.9 .9M235.1 146.1l-.9 .9M235.1 144.3l-.9 .8M235.7 140h.1"/>
<path d="M236 153.1h.1M241.7 147.7h26.1v12.4h-26.1zM241.7 155h.1M241.7 153.1h.1M129.8 168.7h.1M129.8 168.7h12.9M130.1 172.7h.1M130.1 172.7h33.9M141.5 170.8h.1M141.5 170.8h22.2M142.7 168.7h.1M155.2 170.3h.1"/>
<path d="M160.9 179h2.8M161.2 172.7h.1M161.2 179.4h2.1M161.6 179.8h1.4M162.3 174.9h.1M162.3 179h.1M162.3 174.9h1.4M162.3 174.9v4.1M163 179.8h.1M163.3 179.4h.1M163.3 172.8h.1M163.3 172.8h.2"/>
<path d="M163.5 168.8h11.1v7.6h-11.1zM163.7 179h.1M174.5 172.7h23.3M174.6 170.5h5.5M180.1 166.9h.1M180.1 170.5h.1M180.1 166.9v3.6M193.8 172h.1M197.8 172.7h.1M198 164h.1M198 164v8.4M198.1 164.2h18.9"/>
<path d="M202.2 165.8h.1M202.2 165.8h28.1M217 164.2h.1M230.3 165.8h.1"/>
</g>
<g fill="none" stroke="#00f" stroke-width=".14">
<path d="M147.8 19.3h4.1v6.2h-4.1zM154.6 19.3h4.1v6.2h-4.1zM196.9 33.7h4.1v6.3h-4.1zM150.5 72.8h4.1v6.2h-4.1zM157.4 72.8h4.1v6.2h-4.1zM191.9 73.1h4.1v6.2h-4.1zM204 92.6h6.9v11h-6.9zM231.4 85.9h4.1v6.3h-4.1zM153.5 130.2h4.1v6.1h-4.1zM159.3 129.9h4.1v6.2h-4.1zM192.5 130.6h4.1v6.2h-4.1zM204.7 150.3h6.8v11h-6.8z"/>
<path d="M232 143.3h4.1v6.3h-4.1z"/>
</g>
<g fill="none" stroke="#f00" stroke-width=".14">
<circle cx="150.5" cy="15.1" r=".67"/>
<circle cx="157.4" cy="15.1" r=".67"/>
<circle cx="179.4" cy="25.2" r=".57"/>
<circle cx="199.6" cy="27" r=".68"/>
<circle cx="179.4" cy="52" r=".58"/>
<circle cx="153.2" cy="68.6" r=".68"/>
<circle cx="160.1" cy="68.6" r=".68"/>
<circle cx="180" cy="79" r=".58"/>
<circle cx="194.7" cy="68.9" r=".68"/>
<circle cx="234.2" cy="79.1" r=".68"/>
<circle cx="216.5" cy="88.2" r=".68"/>
<circle cx="180.2" cy="108.3" r=".58"/>
<circle cx="156.3" cy="125.9" r=".67"/>
<circle cx="162" cy="125.6" r=".67"/>
<circle cx="180.4" cy="136.5" r=".58"/>
<circle cx="195.2" cy="126.3" r=".68"/>
<circle cx="234" cy="135" r=".67"/>
<circle cx="217" cy="145.7" r=".67"/>
<circle cx="180.2" cy="166.6" r=".58"/>
</g>
<path d="M162.2 26.9h12.2v36.3h-12.2zM162.6 80.6h12.3v38.7h-12.3zM163 138.3h12.2v39.3h-12.2z" fill="none" stroke="#0f0" stroke-width=".14" stroke-dasharray="1 1 1 1 1 1 1 1"/>
<g font-size="6.6">
<text x="4.2" y="7.4">PCH SMBus Block Diagram</text>
<text x="108.1" y="7">Switchable Graphic SMBus Block Diagram</text>
<text x="5.9" y="105.6">KBC SMBus Block Diagram</text>
</g>
<text font-size="4.8" x="7.6" y="165">KBC</text>
<text font-size="4.5" x="2.9" y="170.3">NPCE781</text>
<g font-size="4">
<text x="115.2" y="17">PCH</text>
<text x="5.5" y="25.5">PCH</text>
<text x="46.1" y="57.6">Express</text>
<text x="46.1" y="62.1">Card</text>
<text x="243.9" y="97.7">CRT CONN</text>
<text x="112.5" y="106.2">N11M-GE</text>
<text x="65.1" y="124">TouchPad Conn.</text>
<text x="71.6" y="149.6">Battery Conn.</text>
<text x="248.9" y="154.9">HDMI</text>
</g>
<g font-size="2.9">
<text x="83.2" y="25.2">DIMM 1</text>
<text x="83.2" y="36.8">DIMM 2</text>
<text x="82.2" y="45.7">Clock</text>
<text x="82.2" y="49">Generator</text>
<text x="83.4" y="57.5">Minicard</text>
<text x="83.4" y="60.8">WLAN</text>
<text x="83.2" y="68.1">Minicard</text>
<text x="83.2" y="71.4">WWAN</text>
<text x="83.2" y="78.8">Free fall</text>
<text x="83.2" y="82.1">sensor</text>
<text x="77.8" y="137.1">BQ24745</text>
<text x="85.5" y="175.5">Thermal</text>
<text x="84.4" y="192.2">Capacity</text>
<text x="84.4" y="195.5">Board</text>
</g>
<g font-size="2.6">
<text x="206.6" y="44.4">LCD Conn.</text>
<text x="192.1" y="77.6">DY</text>
<text x="193.4" y="133.9">DY</text>
<text x="248.3" y="193.1">Wistron Corporation</text>
<text x="237.5" y="201.4">SMBUS Block Diagram</text>
</g>
<g font-size="2.3" fill="#f0f">
<text x="32.4" y="15.4">‧</text>
<text x="69.4" y="15.4">‧</text>
<text x="61.4" y="23.4">‧</text>
<text x="149.1" y="18">‧</text>
<text x="156" y="18">‧</text>
<text x="32.7" y="28.9">‧</text>
<text x="69.7" y="28.9">‧</text>
<text x="31.3" y="31.6">‧</text>
<text x="68.3" y="31.6">‧</text>
<text x="149" y="30.1">‧</text>
<text x="154.5" y="32.2">‧</text>
<text x="198.4" y="31.2">‧</text>
<text x="68.1" y="40.5">‧</text>
<text x="69.7" y="39">‧</text>
<text x="196.9" y="45.9">‧</text>
<text x="198.2" y="43.1">‧</text>
<text x="68.1" y="52.9">‧</text>
<text x="69.4" y="51.2">‧</text>
<text x="148.3" y="57">‧</text>
<text x="156" y="58.8">‧</text>
<text x="67.9" y="64.7">‧</text>
<text x="69.3" y="63.2">‧</text>
<text x="151.9" y="71.5">‧</text>
<text x="158.7" y="71.5">‧</text>
<text x="193.3" y="71.8">‧</text>
<text x="68.3" y="75.6">‧</text>
<text x="69.3" y="73.9">‧</text>
<text x="151.9" y="83.9">‧</text>
<text x="232.9" y="83.3">‧</text>
<text x="68.2" y="85.6">‧</text>
<text x="69.6" y="84.4">‧</text>
<text x="157.4" y="85.4">‧</text>
<text x="193.4" y="85.9">‧</text>
<text x="215.2" y="91.4">‧</text>
<text x="231.4" y="98.3">‧</text>
<text x="232.8" y="96.2">‧</text>
<text x="150.9" y="113.2">‧</text>
<text x="41.7" y="116.8">‧</text>
<text x="158.7" y="115.1">‧</text>
<text x="192.1" y="115.1">‧</text>
<text x="40.6" y="128.2">‧</text>
<text x="42" y="130.9">‧</text>
<text x="154.9" y="128.9">‧</text>
<text x="160.7" y="128.6">‧</text>
<text x="193.8" y="129.3">‧</text>
<text x="32.4" y="139">‧</text>
<text x="154.9" y="141.1">‧</text>
<text x="160.7" y="143.3">‧</text>
<text x="194" y="143.4">‧</text>
<text x="215.8" y="148.9">‧</text>
<text x="31.2" y="155.2">‧</text>
<text x="32.6" y="152.4">‧</text>
<text x="43.7" y="152.3">‧</text>
<text x="45.4" y="155.2">‧</text>
<text x="232" y="155.7">‧</text>
<text x="233.4" y="153.7">‧</text>
<text x="68.9" y="167.1">‧</text>
<text x="153.7" y="173.4">‧</text>
<text x="153.7" y="171.4">‧</text>
<text x="159.8" y="173.4">‧</text>
<text x="192.6" y="172.6">‧</text>
<text x="32.3" y="175.3">‧</text>
<text x="62" y="175.1">‧</text>
<text x="67.2" y="183.5">‧</text>
<text x="68.9" y="180.4">‧</text>
<text x="31" y="191.7">‧</text>
<text x="32.3" y="188.8">‧</text>
</g>
<g font-size="2.3">
<text x="81.8" y="33.6">SMBus Address:A0</text>
<text x="81.7" y="42.8">SMBus Address:A2</text>
<text x="79.3" y="54.9">SMBus address:D2</text>
<text x="70.4" y="143.3">SMBus address:12</text>
<text x="70.7" y="157.6">SMBus address:16</text>
<text x="82.3" y="185.2">SMBus address:7A</text>
<text x="82.5" y="201.2">SMBus address:0A</text>
</g>
<text font-size="2.2" x="237.3" y="205">Vostro Calpella</text>
<text font-size="2.1" x="85.9" y="198.1">(On daughter board)</text>
<g font-size="1.8">
<text x="119" y="29.8">L_DDC_CLK</text>
<text x="118" y="33.6">L_DDC_DATA</text>
<text x="218.7" y="45.8">54</text>
<text x="116.1" y="64.1">CRT_DDC_CLK</text>
<text x="115.5" y="67">CRT_DDC_DATA</text>
<text x="114.4" y="94.8">SDVO_CTRLDATA</text>
<text x="115" y="91.9">SDVO_CTRLCLK</text>
<text x="119" y="113.6">I2CC_SDA</text>
<text x="119.1" y="111.1">I2CC_SCL</text>
<text x="117.9" y="131.3">I2CA_SCL</text>
<text x="117.7" y="133.6">I2CA_SDA</text>
<text x="109.5" y="173.3">IFPC_AUX_I2CW_SDA#</text>
<text x="109.5" y="169">IFPC_AUX_I2CW_SCL</text>
<text x="271.6" y="204.6">X01</text>
</g>
<g font-size="1.6">
<text x="7.2" y="28.6">SMBCLK</text>
<text x="6.6" y="31.2">SMBDATA</text>
</g>
<g font-size="1.5">
<text x="12.8" y="33.6">22</text>
<text x="100.9" y="31">18</text>
<text x="100.9" y="39.9">19</text>
<text x="99.8" y="52.1">07</text>
<text x="98.8" y="63.6">64</text>
<text x="62.6" y="67.9">76</text>
<text x="98.8" y="74.6">65</text>
<text x="99.2" y="84.6">40</text>
<text x="264.5" y="101.1">55</text>
<text x="95.4" y="129.7">68</text>
<text x="92.2" y="140.7">45</text>
<text x="99.2" y="154.8">44</text>
<text x="265" y="158.5">55</text>
<text x="100.6" y="182.3">39</text>
</g>
<g font-size="1.4">
<text x="30.5" y="9.4">+3.3V_ALW</text>
<text x="67.5" y="9.4">+3.3V_RUN</text>
<text x="147.4" y="13.7">+3.3V_RUN+3.3V_RUN</text>
<text x="59.2" y="18.8">+3.3V_RUN</text>
<text x="176.2" y="23.7">+3.3V_RUN</text>
<text x="81.9" y="28.5">SCL</text>
<text x="196.5" y="25.8">+3.3V_RUN</text>
<text x="81.9" y="31">SDA</text>
<text x="82.3" y="40.3">SDA</text>
<text x="82.5" y="38.7">SCL</text>
<text x="82.2" y="52.5">SMBDATA</text>
<text x="82.3" y="50.9">SMBCLK</text>
<text x="176.2" y="50.5">+3.3V_RUN</text>
<text x="46.1" y="64.3">SMB_CLK</text>
<text x="83.3" y="64.1">SMB_DATA</text>
<text x="83.4" y="62.5">SMB_CLK</text>
<text x="46.1" y="67.1">SMB_DATA</text>
<text x="148.2" y="66.9">+3.3V_RUN</text>
<text x="156.9" y="67.2">+3.3V_RUN</text>
<text x="191.5" y="67.5">+3.3V_RUN</text>
<text x="83.2" y="74.9">SMB_DATA</text>
<text x="83.2" y="73.1">SMB_CLK</text>
<text x="176.7" y="77.5">+3.3V_RUN</text>
<text x="231" y="77.9">+5V_CRT_RUN</text>
<text x="83" y="83.7">SCL/SPC</text>
<text x="83" y="85.2">SDA/SDI/SDO</text>
<text x="212.4" y="85.9">+3.3V_RUN_GPU</text>
<text x="177" y="106.8">+3.3V_RUN</text>
<text x="40.4" y="110.4">+5V_RUN</text>
<text x="150" y="124.7">+3.3V_RUN</text>
<text x="158.9" y="124.2">+3.3V_RUN</text>
<text x="192.1" y="124.9">+3.3V_RUN</text>
<text x="15.8" y="128">PSDAT1</text>
<text x="16" y="130.7">PSCLK1</text>
<text x="63.7" y="127.3">TPDATA</text>
<text x="63.7" y="130">TPCLK</text>
<text x="28.2" y="132.4">+3.3V_RTC_LDO</text>
<text x="177.1" y="135">+3.3V_RUN</text>
<text x="230.9" y="133.7">+5V_RUN</text>
<text x="75.5" y="141.4">SDA</text>
<text x="75.6" y="139.7">SCL</text>
<text x="212.9" y="143.3">+3.3V_RUN</text>
<text x="17.2" y="151.8">SCL1</text>
<text x="17.2" y="154.7">SDA1</text>
<text x="71.6" y="152.1">CLK_SMB</text>
<text x="71.6" y="154.8">DAT_SMB</text>
<text x="177" y="165.1">+3.3V_RUN</text>
<text x="29.4" y="168.7">+3.3V_RTC_LDO</text>
<text x="59.2" y="170.1">+3.3V_RUN</text>
<text x="66.2" y="174">+3.3V_RUN</text>
<text x="82.3" y="182.7">SMDATA</text>
<text x="82.5" y="180.1">SMCLK</text>
<text x="11.6" y="191.1">GPIO74/SDA2</text>
<text x="11.6" y="188.2">GPIO73/SCL2</text>
<text x="82.9" y="197">SCL</text>
<text x="82.8" y="198.7">SDA</text>
</g>
<g font-size="1.4" fill="#00f">
<text x="35.3" y="20.8">SRN2K2J-1-GP</text>
<text x="72.3" y="20.8">SRN2K2J-1-GP</text>
<text x="136.2" y="21.4">SRN2K2J-1-GP</text>
<text x="159.4" y="21.1">SRN2K2J-1-GP</text>
<text x="50.2" y="37.4">2N7002SPT</text>
<text x="201.1" y="36.6">SRN2K2J-1-GP</text>
<text x="140" y="76.5">SRN2K2J-1-GP</text>
<text x="181.1" y="74.7">SRN2K2J-1-GP</text>
<text x="235.7" y="88.7">SRN2K2J-1-GP</text>
<text x="204" y="104.6">2N7002DW-1-GP</text>
<text x="44.6" y="122.5">SRN10KJ-5-GP</text>
<text x="143.1" y="131.8">SRN2K2J-1-GP</text>
<text x="164.2" y="131.4">SRN2K2J-1-GP</text>
<text x="181.6" y="132.2">SRN2K2J-1-GP</text>
<text x="35" y="144.5">SRN4K7J-8-GP</text>
<text x="236.2" y="146.2">SRN2K2J-1-GP</text>
<text x="49.3" y="157.2">SRN100J-3-GP</text>
<text x="204.7" y="162.4">2N7002DW-1-GP</text>
<text x="71.6" y="172.5">SRN4K7J-8-GP</text>
<text x="35.2" y="178.2">SRN4K7J-8-GP</text>
<text x="50.9" y="189.1">2N7002DW-1-GP</text>
</g>
<g font-size="1.4" fill="#f00">
<text x="21.4" y="28">SMB_CLK</text>
<text x="72.2" y="28">PCH_SMBCLK</text>
<text x="140" y="29.1">L_DDC_CLK</text>
<text x="21.4" y="30.7">SMB_DATA</text>
<text x="72.2" y="30.7">PCH_SMBDATA</text>
<text x="140.9" y="31">LDDC_CLK</text>
<text x="72.2" y="39.8">PCH_SMBDATA</text>
<text x="72.3" y="38.1">PCH_SMBCLK</text>
<text x="185.2" y="44.8">LDDC_DATA_CON</text>
<text x="185.4" y="42.1">LDDC_CLK_CON</text>
<text x="72" y="50.3">PCH_SMBCLK</text>
<text x="72" y="52.1">PCH_SMBDATA</text>
<text x="140.5" y="55.8">L_DDC_DATA</text>
<text x="141.3" y="57.7">LDDC_DATA</text>
<text x="37.9" y="63.6">SMB_CLK</text>
<text x="72.2" y="63.9">PCH_SMBDATA</text>
<text x="72.2" y="62.4">PCH_SMBCLK</text>
<text x="37.9" y="66.4">SMB_DATA</text>
<text x="72.3" y="74.7">PCH_SMBDATA</text>
<text x="72.3" y="72.7">PCH_SMBCLK</text>
<text x="72" y="83.1">PCH_SMBCLK</text>
<text x="142.8" y="82.4">GMCH_DDCCLK</text>
<text x="72.2" y="84.8">PCH_SMBDATA</text>
<text x="142.8" y="84.2">CRT_CLK_DDC</text>
<text x="180.7" y="84.6">DDC_CLK_CON2</text>
<text x="217.8" y="95">DDC_CLK_CON</text>
<text x="217.6" y="107.8">DDC_DATA_CON</text>
<text x="143.8" y="112.1">GMCH_DDCDATA</text>
<text x="143.9" y="113.8">CRT_DAT_DDC</text>
<text x="181" y="114">DDC_DATA_CON2</text>
<text x="22.8" y="127.3">TPDATA</text>
<text x="23.1" y="130">TPCLK</text>
<text x="55.5" y="127.3">TPDATA</text>
<text x="55.5" y="130">TPCLK</text>
<text x="144.3" y="139.7">SDVO_CLK</text>
<text x="144.3" y="141.7">HDMI_SCLK_DDC</text>
<text x="177.7" y="142.1">HDMI_SCLK_CON_L</text>
<text x="22.7" y="151.6">BAT_SCL</text>
<text x="22.7" y="154.3">BAT_SDA</text>
<text x="59.3" y="151.6">PBAT_SMBCLK1</text>
<text x="59.3" y="154.3">PBAT_SMBDAT1</text>
<text x="218.4" y="152.5">HDMI_SCLK_CON</text>
<text x="218.1" y="165.3">HDMI_SDATA_CON</text>
<text x="143.4" y="172.3">HDMI_SDATA_DDC</text>
<text x="143.8" y="170.2">SDVO_DAT</text>
<text x="178.1" y="172.1">HDMI_SDATA_CON_L</text>
<text x="72.7" y="179.7">THERM_SCL</text>
<text x="72.7" y="182.4">THERM_SDA</text>
<text x="22.5" y="187.9">KBC_SCL1</text>
<text x="22.5" y="190.6">KBC_SDA1</text>
<text x="72.9" y="195.9">THERM_SCL</text>
<text x="72.9" y="198.6">THERM_SDA</text>
</g>
<g font-size="1.2">
<text x="163" y="29.8">B1</text>
<text x="170.9" y="29.1">VCC</text>
<text x="162.9" y="36">NC7SB3157P6X-1GP</text>
<text x="163" y="31.8">B0</text>
<text x="163" y="33.8">GND</text>
<text x="171.6" y="33.5">S</text>
<text x="171.6" y="31.6">A</text>
<text x="162.7" y="56.4">B1</text>
<text x="162.7" y="58.3">B0</text>
<text x="170.9" y="55.8">VCC</text>
<text x="171.6" y="58.3">A</text>
<text x="162.9" y="62.7">NC7SB3157P6X-1GP</text>
<text x="163" y="60.5">GND</text>
<text x="171.6" y="60.2">S</text>
<text x="163.3" y="83.1">B1</text>
<text x="171.5" y="82.9">VCC</text>
<text x="163.3" y="85.2">B0</text>
<text x="163.4" y="89.7">NC7SB3157P6X-1GP</text>
<text x="163.5" y="87.5">GND</text>
<text x="172.2" y="87.2">S</text>
<text x="172.2" y="85.3">A</text>
<text x="163.5" y="112.6">B1</text>
<text x="171.8" y="112.2">VCC</text>
<text x="163.5" y="114.7">B0</text>
<text x="163.7" y="119.1">NC7SB3157P6X-1GP</text>
<text x="163.8" y="116.9">GND</text>
<text x="172.5" y="116.6">S</text>
<text x="172.5" y="114.7">A</text>
<text x="163.7" y="140.6">B1</text>
<text x="163.7" y="142.5">B0</text>
<text x="171.9" y="140.3">VCC</text>
<text x="172.6" y="142.8">A</text>
<text x="163.8" y="147.2">NC7SB3157P6X-1GP</text>
<text x="164" y="145">GND</text>
<text x="172.6" y="144.7">S</text>
<text x="163.5" y="171">B1</text>
<text x="163.5" y="173">B0</text>
<text x="171.8" y="170.5">VCC</text>
<text x="172.7" y="173">A</text>
<text x="163.7" y="177.4">NC7SB3157P6X-1GP</text>
<text x="163.8" y="175.2">GND</text>
<text x="172.5" y="174.9">S</text>
<text x="225" y="188.3">&lt;Core Design&gt;</text>
<text x="248.3" y="194.5">21F, 88, Sec.1, Hsin Tai Wu Rd., Hsichih,</text>
<text x="248.3" y="196">Taipei Hsien 221, Taiwan, R.O.C.</text>
<text x="225" y="198.6">Title</text>
<text x="225" y="202.8">Size</text>
<text x="230.5" y="202.8">Document Number</text>
<text x="270.3" y="202.8">Rev</text>
<text x="225" y="206.9">Date:</text>
<text x="226.4" y="204.1">C</text>
<text x="229.1" y="206.9">Monday, January 18, 2010</text>
<text x="252.4" y="206.9">Sheet</text>
<text x="257.9" y="206.9">4</text>
<text x="263.4" y="206.9">of</text>
<text x="270.3" y="206.9">91</text>
</g>
<g font-size="1">
<text x="28.8" y="1">5</text>
<text x="83.7" y="1">4</text>
<text x="138.6" y="1">3</text>
<text x="193.4" y="1">2</text>
<text x="248.3" y="1">1</text>
<text x=".4" y="28">D</text>
<text x="276.1" y="28">D</text>
<text x=".4" y="79.4">C</text>
<text x="276.1" y="79.4">C</text>
<text x=".4" y="130.9">B</text>
<text x="276.1" y="130.9">B</text>
<text x=".4" y="182.3">A</text>
<text x="276.1" y="182.3">A</text>
<text x="28.8" y="208.2">5</text>
<text x="83.7" y="208.2">4</text>
<text x="138.6" y="208.2">3</text>
<text x="193.4" y="208.2">2</text>
<text x="248.3" y="208.2">1</text>
</g>
</svg>
